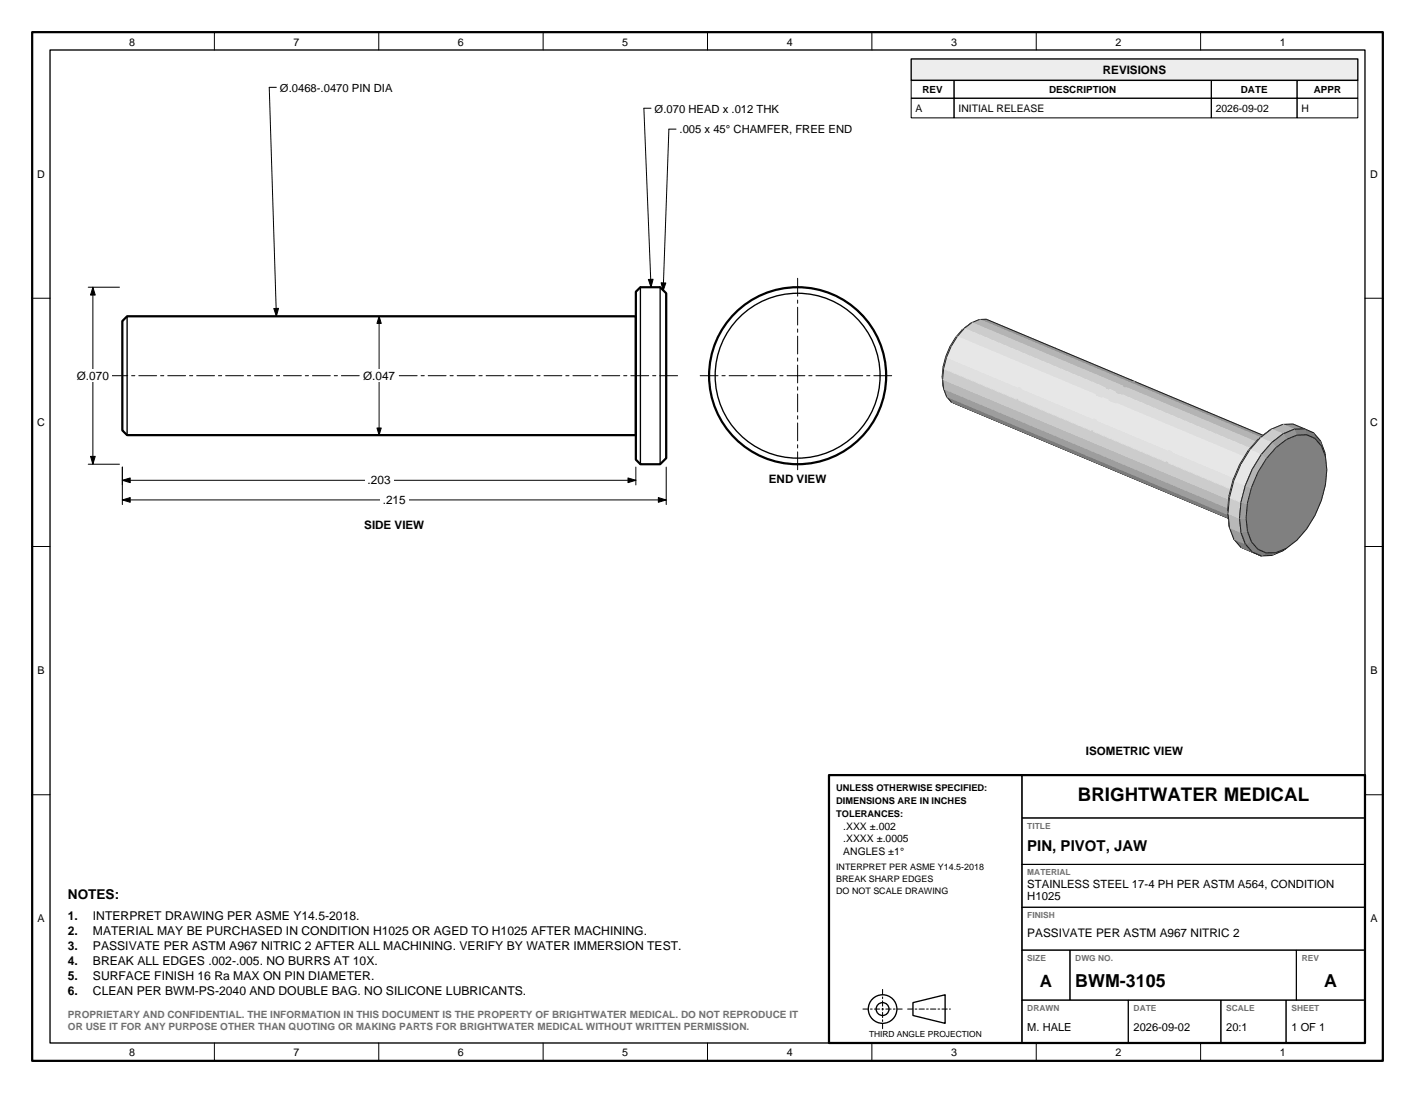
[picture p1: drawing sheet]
<svg xmlns="http://www.w3.org/2000/svg" width="279mm" height="216mm" viewBox="0 0 279 216" stroke-linecap="round" stroke-linejoin="round" font-family="sans-serif">
<path d="M201.8 153.1h67.7v8.5h-67.7zM201.8 161.6h67.7v9.1h-67.7zM201.8 170.7h67.7v8.5h-67.7zM201.8 179.2h67.7v8.5h-67.7zM201.8 187.7h9.5v9.9h-9.5zM201.8 197.6h21v8.4h-21zM211.3 187.7h44.7v9.9h-44.7zM222.8 197.6h18.3v8.4h-18.3zM241.1 197.6h12.8v8.4h-12.8zM253.9 197.6h15.6v8.4h-15.6zM256 187.7h13.5v9.9h-13.5z" fill="none" stroke="#000" stroke-width=".2"/>
<path d="M163.7 153.1h105.8v52.9h-105.8z" fill="none" stroke="#000" stroke-width=".44"/>
<g fill="none" stroke="#000" stroke-width=".26">
<path d="M163.7 153.1h38.1v52.9h-38.1zM180.3 198l6.3-1.5v5.6l-6.3-1.5z"/>
<circle cx="174.3" cy="199.3" r="2.82"/>
<circle cx="174.3" cy="199.3" r="1.27"/>
</g>
<path d="M170.4 199.3h7.8M174.3 195.4v7.8M179.2 199.3h8.5" fill="none" stroke="#000" stroke-width=".2" stroke-dasharray="1.1 .4 .4 .4"/>
<path d="M179.9 11.6h88.2v4.3h-88.2z" fill="#ededeb" stroke="#000" stroke-width=".26"/>
<path d="M179.9 15.9h8.5v3.5h-8.5zM179.9 19.4h8.5v3.9h-8.5zM188.4 15.9h50.8v3.5h-50.8zM188.4 19.4h50.8v3.9h-50.8zM239.2 15.9h16.9v3.5h-16.9zM239.2 19.4h16.9v3.9h-16.9zM256.1 15.9h12v3.5h-12zM256.1 19.4h12v3.9h-12zM74.9 62.5v23.5" fill="none" stroke="#000" stroke-width=".2"/>
<path d="M125.6 57.6l.9-.9h3.8l1.2 1.2v32.6l-1.2 1.2h-3.8l-.9-.9zM25.1 62.5h100.5v23.5h-100.5l-.9-1v-21.6z" fill="none" stroke="#000" stroke-width=".44"/>
<path d="M126.5 56.7v35M130.3 56.7v35M25.1 62.5v23.5" fill="none" stroke="#000" stroke-width=".26"/>
<path d="M21.7 74.2h112.3" fill="none" stroke="#000" stroke-width=".2" stroke-dasharray="3.5 .8 .6 .8"/>
<path d="M74.9 62.5l.4 1.4h-.9zM74.4 84.5h.9l-.4 1.5z" fill="#000" stroke="#000" stroke-width=".2"/>
<path d="M71.1 72.9h7.5v2.6h-7.5z" fill="#fff"/>
<path d="M24.2 92.3v3.5M24.2 94.9h101.4M125.6 92.3v3.5" fill="none" stroke="#000" stroke-width=".2"/>
<path d="M24.2 94.9l1.5-.5v.9zM124 94.4l1.6 .5-1.6 .4z" fill="#000" stroke="#000" stroke-width=".2"/>
<path d="M72 93.6h5.7v2.5h-5.7z" fill="#fff"/>
<path d="M24.2 92.3v7.4M24.2 98.8h107.3M131.5 92.3v7.4" fill="none" stroke="#000" stroke-width=".2"/>
<path d="M24.2 98.8l1.5-.5v.9zM130 98.3l1.5 .5-1.5 .4z" fill="#000" stroke="#000" stroke-width=".2"/>
<path d="M75 97.4h5.7v2.6h-5.7z" fill="#fff"/>
<path d="M17.4 56.7h6.2M18.3 56.7v35M17.4 91.7h6.2" fill="none" stroke="#000" stroke-width=".2"/>
<path d="M18.3 56.7l.5 1.6h-.9zM17.9 90.1h.9l-.5 1.6z" fill="#000" stroke="#000" stroke-width=".2"/>
<path d="M14.6 72.9h7.5v2.6h-7.5z" fill="#fff"/>
<g fill="none" stroke="#000" stroke-width=".44">
<path d="M6.3 6.3h266.7v203.2h-266.7z"/>
<circle cx="157.5" cy="74.2" r="17.5"/>
</g>
<g fill="none" stroke="#000" stroke-width=".26">
<path d="M9.9 9.9h259.6v196.1h-259.6z"/>
<circle cx="157.5" cy="74.2" r="16.3"/>
</g>
<path d="M157.5 55v38.5M138.3 74.2h38.4" fill="none" stroke="#000" stroke-width=".2" stroke-dasharray="3.5 .8 .6 .8"/>
<g fill="none" stroke="#000" stroke-width=".2">
<path d="M42.3 6.3v3.6M54.6 17.3h-1.4l1.4 45.2M74.8 6.3v3.6M107.2 6.3v3.6M139.7 6.3v3.6M172.2 6.3v3.6M204.6 6.3v3.6M237.1 6.3v3.6M128.5 21.4h-1.4l1.4 35.3M133.5 25.5h-1.4l-1.2 31.9M6.3 58.9h3.6M269.5 58.9h3.5"/>
<path d="M6.3 107.9h3.6M269.5 107.9h3.5M6.3 157h3.6M269.5 157h3.5M42.3 206v3.5M74.8 206v3.5M107.2 206v3.5M139.7 206v3.5M172.2 206v3.5M204.6 206v3.5M237.1 206v3.5"/>
</g>
<path d="M128 55.2h1l-.5 1.5zM130.5 55.9h1l-.6 1.5zM54.1 60.9h.9l-.4 1.6z" fill="#000" stroke="#000" stroke-width=".2"/>
<g fill="#66666b" stroke="#66666b" stroke-width=".2">
<path d="M187.8 79.4l15 6.3z"/>
<path d="M202.8 85.7l14.9 6.2z"/>
<path d="M217.7 91.9l15 6.3z"/>
<path d="M232.7 98.2l14.9 6.3z"/>
<path d="M245 108.1l4 1.7z"/>
</g>
<path d="M190.4 64.9l1.5-1.2 1.5-.6h1.4l58.6 24.6h-1.4a9.8 9.8 0 0 0-5.6 5.3 13.2 13.2 0 0 0-1.4 8.4l.5 1.5 .9 1.1 1.2 .5-59.8-25.1-.9-1.1-.6-1.5-.2-1.9M190.4 64.9l1.5-1.2a12.8 12.8 0 0 0-5.6 13.1l-.2-1.9M190.4 64.9a14.9 14.9 0 0 0-4.3 10M217.7 91.9v.1M248.8 86.5l2.2-1.7a19.1 19.1 0 0 0-8.3 13.1l-.3 3 .4 3.3-.3-2.8M248.8 86.5a22.1 22.1 0 0 0-6.3 14.9M251.9 88.4l2.1-1.6 2.1-.9h1.9l1.7 .7 1.2 1.5a12.9 12.9 0 0 1 .3 9.5 18.7 18.7 0 0 1-7.2 10.7l-2.1 .9h-1.9l-1.6-.7-1.3-1.5a12.9 12.9 0 0 1-.3-9.4 19.7 19.7 0 0 1 5.1-9.2zM255.5 84.8l2.1-.1 1.8 .8 1.3 1.6 .9 2.2 .1 .9-.8-2.1-1.2-1.5-1.7-.7h-1.9l-2.1 .9a18.7 18.7 0 0 0-7.7 12.6l-.3 2.9 .3 2.6 .8 2.1 1.3 1.5 1.6 .7h1.9l2.1-.9-.7 .5-2.2 .9-2.1 .1-1.7-.8M255.5 84.8l2.1-.1-2.3-.9h-2l-2.3 1-2.2 1.7M255.5 84.8l-2.2 .9a20 20 0 0 0-8.3 13.5l-.2 3.2 .2 2.8 .9 2.2 1.4 1.6M242.5 101.4l.3 2.8 .8 2.3 1.4 1.6 4 1.7-1.7-.8" fill="none" stroke="#1f2126" stroke-width=".2"/>
<g fill="#94969c" stroke="#94969c" stroke-width=".2">
<path d="M193.4 63.1h1.4l13.6 5.7v.6z"/>
<path d="M208.4 68.8l15 6.3v.3h-.8l-14.2-6z"/>
<path d="M223.4 75.1l.7 .3h-.7z"/>
<path d="M222.6 75.4h.8v.3z"/>
<path d="M223.4 75.4h.7l14.3 6v.6l-15-6.3z"/>
<path d="M238.4 81.4l15 6.3h-1.4l-13.6-5.7z"/>
<path d="M253.3 83.8h2l2.3 .9-2.1 .1z"/>
</g>
<g fill="#787a7d" stroke="#787a7d" stroke-width=".2">
<path d="M186.9 78.3l14.9 6.3v.6l-14-5.8z"/>
<path d="M201.8 84.6l14.9 6.2v.4h-.8l-14.1-6z"/>
<path d="M215.9 91.2h.8v.3z"/>
<path d="M216.7 90.8l.8 .4h-.8z"/>
<path d="M216.7 91.2h.8l14.1 5.9v.6l-14.9-6.2z"/>
<path d="M231.6 97.1l13.9 5.8 .9 1.1-14.8-6.3z"/>
<path d="M243.6 106.5l2.3 .9 1.4 1.6-2.3-.9z"/>
</g>
<g fill="#b8bdc2" stroke="#b8bdc2" stroke-width=".2">
<path d="M190 65.2l1.9-1.5z"/>
<path d="M248.4 86.8l2.6-2z"/>
</g>
<g fill="#a8adb3" stroke="#a8adb3" stroke-width=".2">
<path d="M186 74.4l.3 2.4z"/>
<path d="M242.4 100.9l.4 3.3z"/>
</g>
<g fill="#c4c9cf" stroke="#c4c9cf" stroke-width=".2">
<path d="M190 65.2l.4-.3-1.4 1.6-.3 .2z"/>
<path d="M248.4 86.8l.4-.3-2 2.4-.3 .1z"/>
</g>
<g fill="#babfc4" stroke="#babfc4" stroke-width=".2">
<path d="M186.2 72.5l.1 .3-.2 2.1-.1-.5z"/>
<path d="M242.7 97.9l.1 .3-.3 3.2-.1-.5z"/>
</g>
<g fill="#b0b5ba" stroke="#b0b5ba" stroke-width=".2">
<path d="M191.9 63.7l1.5-.6 13.5 5.7v1.2z"/>
<path d="M206.9 68.8l15 6.3v.6h-1.4l-13.6-5.7z"/>
<path d="M221.9 75.1l1.5 .6h-1.5z"/>
<path d="M220.5 75.7h1.4v.7z"/>
<path d="M221.9 75.7h1.5l13.6 5.7v1.3l-15.1-6.3z"/>
<path d="M237 81.4l15 6.3-1.5 .6-13.5-5.6z"/>
<path d="M251 84.8l2.3-1 2.2 1-2.2 .9z"/>
</g>
<g fill="#969ca1" stroke="#969ca1" stroke-width=".2">
<path d="M186.3 76.8l14.8 6.2v1.3l-14.2-6z"/>
<path d="M201.1 83l14.8 6.2v.7h-1.5l-13.3-5.6z"/>
<path d="M214.4 89.9h1.5v.6z"/>
<path d="M215.9 89.2l1.6 .7h-1.6z"/>
<path d="M215.9 89.9h1.6l13.2 5.5v1.3l-14.8-6.2z"/>
<path d="M230.7 95.4l14.3 6 .5 1.5-14.8-6.2z"/>
<path d="M242.8 104.2l2.2 1 .9 2.2-2.3-.9z"/>
</g>
<g fill="#cccfd6" stroke="#cccfd6" stroke-width=".2">
<path d="M188.7 66.7l.3-.2-1.2 1.9h-.2z"/>
<path d="M187.6 68.4h.2l-.9 2.2-.2-.2z"/>
<path d="M186.3 72.8l14.5 6.1v2.2l-14.7-6.2z"/>
<path d="M200.8 78.9l14.8 6.1v1.2h-2.7l-12.1-5.1z"/>
<path d="M212.9 86.2h2.7v1.1z"/>
<path d="M215.6 85l2.6 1.2h-2.6z"/>
<path d="M215.6 86.2h2.6l12.1 5v2.2l-14.7-6.1z"/>
<path d="M230.3 91.2l14.7 6.2-.2 2.1-14.5-6.1z"/>
<path d="M242.8 98.2l2.2 1-.2 3.2-2.3-1z"/>
<path d="M246.5 89l.3-.1-1.8 2.9h-.2z"/>
<path d="M244.8 91.8h.2l-1.4 3.2-.1-.2z"/>
</g>
<g fill="#c4c9d1" stroke="#c4c9d1" stroke-width=".2">
<path d="M186.7 70.4l.2 .2-.6 2.2-.1-.3z"/>
<path d="M243.5 94.8l.1 .2-.8 3.2-.1-.3z"/>
</g>
<g fill="#c9ccd4" stroke="#c9ccd4" stroke-width=".2">
<path d="M190.4 64.9l1.5-1.2 13.5 5.7v1.8z"/>
<path d="M205.4 69.4l15.1 6.3v.9h-2.2l-12.9-5.4z"/>
<path d="M220.5 75.7l2.1 .9h-2.1z"/>
<path d="M218.3 76.6h2.2v.9z"/>
<path d="M220.5 76.6h2.1l12.9 5.4v1.8l-15-6.3z"/>
<path d="M235.5 82l15 6.3-1.5 1.2-13.5-5.7z"/>
<path d="M248.8 86.5l2.2-1.7 2.3 .9-2.2 1.7z"/>
</g>
<g fill="#b5b8bd" stroke="#b5b8bd" stroke-width=".2">
<path d="M186.1 74.9l14.7 6.2v1.8l-14.5-6.1z"/>
<path d="M200.8 81.1l14.8 6.2v.9h-2.2l-12.6-5.3z"/>
<path d="M213.4 88.2h2.2v.9z"/>
<path d="M215.6 87.3l2.1 .9h-2.1z"/>
<path d="M215.6 88.2h2.1l12.6 5.2v1.8l-14.7-6.1z"/>
<path d="M230.3 93.4l14.5 6.1 .2 1.9-14.7-6.2z"/>
<path d="M242.5 101.4l2.3 1 .2 2.8-2.2-1z"/>
</g>
<g fill="#d9dee6" stroke="#d9dee6" stroke-width=".2">
<path d="M190.4 64.9l13.6 5.7v2.2l-15-6.3z"/>
<path d="M204 70.6l15 6.3v1.1h-2.6l-12.4-5.2z"/>
<path d="M219 76.9l2.6 1.1h-2.6z"/>
<path d="M216.4 78h2.6v1.1z"/>
<path d="M219 78h2.6l12.4 5.2v2.2l-15-6.3z"/>
<path d="M234 83.2l15 6.3-1.4 1.6-13.6-5.7z"/>
<path d="M248.8 86.5l2.3 .9-2.1 2.4-2.2-.9z"/>
</g>
<g fill="#e3e8f0" stroke="#e3e8f0" stroke-width=".2">
<path d="M189 66.5l13.8 5.8v2.4l-15-6.3z"/>
<path d="M187.8 68.4l14 5.9v2.5l-14.9-6.2z"/>
<path d="M202.8 72.3l14.9 6.2v1.3h-2.9l-12-5.1z"/>
<path d="M201.8 74.3l14.9 6.2v1.3h-3l-11.9-5z"/>
<path d="M213.7 81.8h3v1.3z"/>
<path d="M214.8 79.8h2.9v1.2z"/>
<path d="M217.7 78.5l2.9 1.3h-2.9z"/>
<path d="M216.7 80.5l3 1.3h-3z"/>
<path d="M217.7 79.8h2.9l12.1 5v2.5l-15-6.3z"/>
<path d="M216.7 81.8h3l11.9 5v2.5l-14.9-6.2z"/>
<path d="M232.7 84.8l14.9 6.3-1.2 1.9-13.7-5.7z"/>
<path d="M231.6 86.8l14.8 6.2-.9 2.2-13.9-5.9z"/>
<path d="M246.8 88.9l2.2 .9-1.7 2.9-2.3-.9z"/>
<path d="M245 91.8l2.3 .9-1.4 3.2-2.3-.9z"/>
</g>
<g fill="#dbe0e8" stroke="#dbe0e8" stroke-width=".2">
<path d="M186.9 70.6l14.2 5.9v2.5l-14.8-6.2z"/>
<path d="M201.1 76.5l14.8 6.3v1.2h-2.9l-11.9-5z"/>
<path d="M213 84h2.9v1.2z"/>
<path d="M215.9 82.8l3 1.2h-3z"/>
<path d="M215.9 84h3l11.8 5v2.4l-14.8-6.2z"/>
<path d="M230.7 89l14.8 6.2-.5 2.2-14.3-6z"/>
<path d="M243.6 95l2.3 .9-.9 3.3-2.2-1z"/>
</g>
<g fill="#696b6e" stroke="#696b6e" stroke-width=".2">
<path d="M260.7 87.1l.9 2.2 .1 .9-.8-2.1z"/>
<path d="M251.1 109.7l.8-.5 2.1-.9-.7 .5z"/>
</g>
<g fill="#7d8085" stroke="#7d8085" stroke-width=".2">
<path d="M246.8 97.6h14.4a18.7 18.7 0 0 1-7.2 10.7l-2.1 .9h-1.9l-1.6-.7-1.3-1.5a12.9 12.9 0 0 1-.3-9.4z"/>
<path d="M251.9 88.4l2.1-1.6 2.1-.9h1.9l1.7 .7 1.2 1.5a12.9 12.9 0 0 1 .3 9.5h-14.4a19.7 19.7 0 0 1 5.1-9.2z"/>
</g>
<path d="M259.4 85.5l1.3 1.6 .2 1-1.2-1.5z" fill="#6e7075" stroke="#6e7075" stroke-width=".2"/>
<path d="M249 109.8l1-.6h1.9l-.8 .5z" fill="#707075" stroke="#707075" stroke-width=".2"/>
<path d="M257.6 84.7l1.8 .8 .3 1.1-1.7-.7z" fill="#75787a" stroke="#75787a" stroke-width=".2"/>
<path d="M247.3 109l1.1-.5 1.6 .7-1 .6z" fill="#75787d" stroke="#75787d" stroke-width=".2"/>
<g fill="#7d8082" stroke="#7d8082" stroke-width=".2">
<path d="M255.5 84.8l2.1-.1 .4 1.2h-1.9z"/>
<path d="M245.9 107.4l1.2-.4 1.3 1.5-1.1 .5z"/>
</g>
<path d="M253.3 85.7l2.2-.9 .6 1.1-2.1 .9z" fill="#8f9194" stroke="#8f9194" stroke-width=".2"/>
<path d="M245 105.2l1.3-.3 .8 2.1-1.2 .4z" fill="#82858a" stroke="#82858a" stroke-width=".2"/>
<path d="M251.1 87.4l2.2-1.7 .7 1.1-2.1 1.6z" fill="#9ea3a8" stroke="#9ea3a8" stroke-width=".2"/>
<path d="M244.8 102.4l1.2-.1 .3 2.6-1.3 .3z" fill="#919499" stroke="#919499" stroke-width=".2"/>
<path d="M251.1 87.4l.8 1-1.9 2.2-1-.8z" fill="#abadb5" stroke="#abadb5" stroke-width=".2"/>
<path d="M245 99.2l1.3 .2-.3 2.9-1.2 .1z" fill="#a1a3a8" stroke="#a1a3a8" stroke-width=".2"/>
<g fill="#b3b5ba" stroke="#b3b5ba" stroke-width=".2">
<path d="M249 89.8l1 .8-1.6 2.7-1.1-.6z"/>
<path d="M247.3 92.7l1.1 .6-1.3 3-1.2-.4z"/>
</g>
<path d="M245.9 95.9l1.2 .4-.8 3.1-1.3-.2z" fill="#abb0b5" stroke="#abb0b5" stroke-width=".2"/>
<text font-size="3.7" x="212.8" y="158.3">BRIGHTWATER MEDICAL</text>
<g font-size="3.5">
<text x="212.3" y="194.9">BWM-3105</text>
<text x="261.5" y="194.9">A</text>
</g>
<text font-size="3.4" x="205.3" y="194.9">A</text>
<text font-size="3" x="202.8" y="168">PIN, PIVOT, JAW</text>
<text font-size="2.7" x="13.4" y="177.7">NOTES:</text>
<g font-size="2.4">
<text x="13.4" y="181.8">1.</text>
<text x="13.4" y="184.7">2.</text>
<text x="18.3" y="181.8">INTERPRET DRAWING PER ASME Y14.5-2018.</text>
<text x="18.3" y="184.7">MATERIAL MAY BE PURCHASED IN CONDITION H1025 OR AGED TO H1025 AFTER MACHINING.</text>
<text x="13.4" y="187.7">3.</text>
<text x="13.4" y="190.6">4.</text>
<text x="18.3" y="187.7">PASSIVATE PER ASTM A967 NITRIC 2 AFTER ALL MACHINING. VERIFY BY WATER IMMERSION TEST.</text>
<text x="18.3" y="190.6">BREAK ALL EDGES .002-.005. NO BURRS AT 10X.</text>
<text x="13.4" y="193.5">5.</text>
<text x="13.4" y="196.5">6.</text>
<text x="18.3" y="193.5">SURFACE FINISH 16 Ra MAX ON PIN DIAMETER.</text>
<text x="18.3" y="196.5">CLEAN PER BWM-PS-2040 AND DOUBLE BAG. NO SILICONE LUBRICANTS.</text>
</g>
<g font-size="2.3">
<text x="217.8" y="14.7">REVISIONS</text>
<text x="15.2" y="75">Ø.070</text>
<text x="71.7" y="75">Ø.047</text>
<text x="72.6" y="95.7">.203</text>
<text x="151.8" y="95.4">END VIEW</text>
<text x="75.6" y="99.6">.215</text>
<text x="71.9" y="104.6">SIDE VIEW</text>
<text x="214.4" y="149.2">ISOMETRIC VIEW</text>
<text x="202.8" y="185.2">PASSIVATE PER ASTM A967 NITRIC 2</text>
</g>
<g font-size="2.2">
<text x="55.3" y="18.1">Ø.0468-.0470 PIN DIA</text>
<text x="129.3" y="22.2">Ø.070 HEAD x .012 THK</text>
<text x="134.2" y="26.4">.005 x 45° CHAMFER, FREE END</text>
<text x="202.8" y="175.5">STAINLESS STEEL 17-4 PH PER ASTM A564, CONDITION</text>
<text x="202.8" y="177.9">H1025</text>
<text x="202.8" y="203.6">M. HALE</text>
<text x="223.8" y="203.6">2026-09-02</text>
<text x="242.1" y="203.6">20:1</text>
<text x="255" y="203.6">1 OF 1</text>
</g>
<g font-size="2.1">
<text x="25.5" y="9">8</text>
<text x="58" y="9">7</text>
<text x="90.4" y="9">6</text>
<text x="122.9" y="9">5</text>
<text x="155.3" y="9">4</text>
<text x="187.8" y="9">3</text>
<text x="220.2" y="9">2</text>
<text x="252.7" y="9">1</text>
<text x="7.3" y="35.1">D</text>
<text x="270.5" y="35.1">D</text>
<text x="7.3" y="84.1">C</text>
<text x="270.5" y="84.1">C</text>
<text x="7.4" y="133.2">B</text>
<text x="270.6" y="133.2">B</text>
<text x="7.4" y="182.2">A</text>
<text x="270.6" y="182.2">A</text>
<text x="25.5" y="208.7">8</text>
<text x="58" y="208.7">7</text>
<text x="90.4" y="208.7">6</text>
<text x="122.9" y="208.7">5</text>
<text x="155.3" y="208.7">4</text>
<text x="187.8" y="208.7">3</text>
<text x="220.2" y="208.7">2</text>
<text x="252.7" y="208.7">1</text>
</g>
<g font-size="2">
<text x="180.8" y="22.2">A</text>
<text x="189.3" y="22.2">INITIAL RELEASE</text>
<text x="240.1" y="22.2">2026-09-02</text>
<text x="257" y="22.2">H</text>
<text x="166.5" y="163.9">.XXX ±.002</text>
<text x="166.5" y="166.4">.XXXX ±.0005</text>
<text x="166.5" y="168.8">ANGLES ±1°</text>
</g>
<g font-size="2" fill="#6b707a">
<text x="13.4" y="201.1">PROPRIETARY AND CONFIDENTIAL. THE INFORMATION IN THIS DOCUMENT IS THE PROPERTY OF BRIGHTWATER MEDICAL. DO NOT REPRODUCE IT</text>
<text x="13.4" y="203.5">OR USE IT FOR ANY PURPOSE OTHER THAN QUOTING OR MAKING PARTS FOR BRIGHTWATER MEDICAL WITHOUT WRITTEN PERMISSION.</text>
</g>
<g font-size="1.9">
<text x="182.2" y="18.4">REV</text>
<text x="207.2" y="18.4">DESCRIPTION</text>
<text x="245" y="18.4">DATE</text>
<text x="259.4" y="18.4">APPR</text>
</g>
<g font-size="1.8">
<text x="165.1" y="156.3">UNLESS OTHERWISE SPECIFIED:</text>
<text x="165.1" y="158.8">DIMENSIONS ARE IN INCHES</text>
<text x="165.1" y="161.4">TOLERANCES:</text>
<text x="165.1" y="171.8">INTERPRET PER ASME Y14.5-2018</text>
<text x="165.1" y="174.2">BREAK SHARP EDGES</text>
<text x="165.1" y="176.6">DO NOT SCALE DRAWING</text>
</g>
<g font-size="1.7" fill="#6b707a">
<text x="202.8" y="163.8">TITLE</text>
<text x="202.8" y="172.9">MATERIAL</text>
<text x="202.8" y="181.4">FINISH</text>
<text x="202.8" y="189.9">SIZE</text>
<text x="212.3" y="189.9">DWG NO.</text>
<text x="257" y="189.9">REV</text>
<text x="202.8" y="199.7">DRAWN</text>
<text x="223.8" y="199.7">DATE</text>
<text x="242.1" y="199.7">SCALE</text>
<text x="255" y="199.7">SHEET</text>
</g>
<text font-size="1.7" x="171.6" y="204.8">THIRD ANGLE PROJECTION</text>
</svg>
